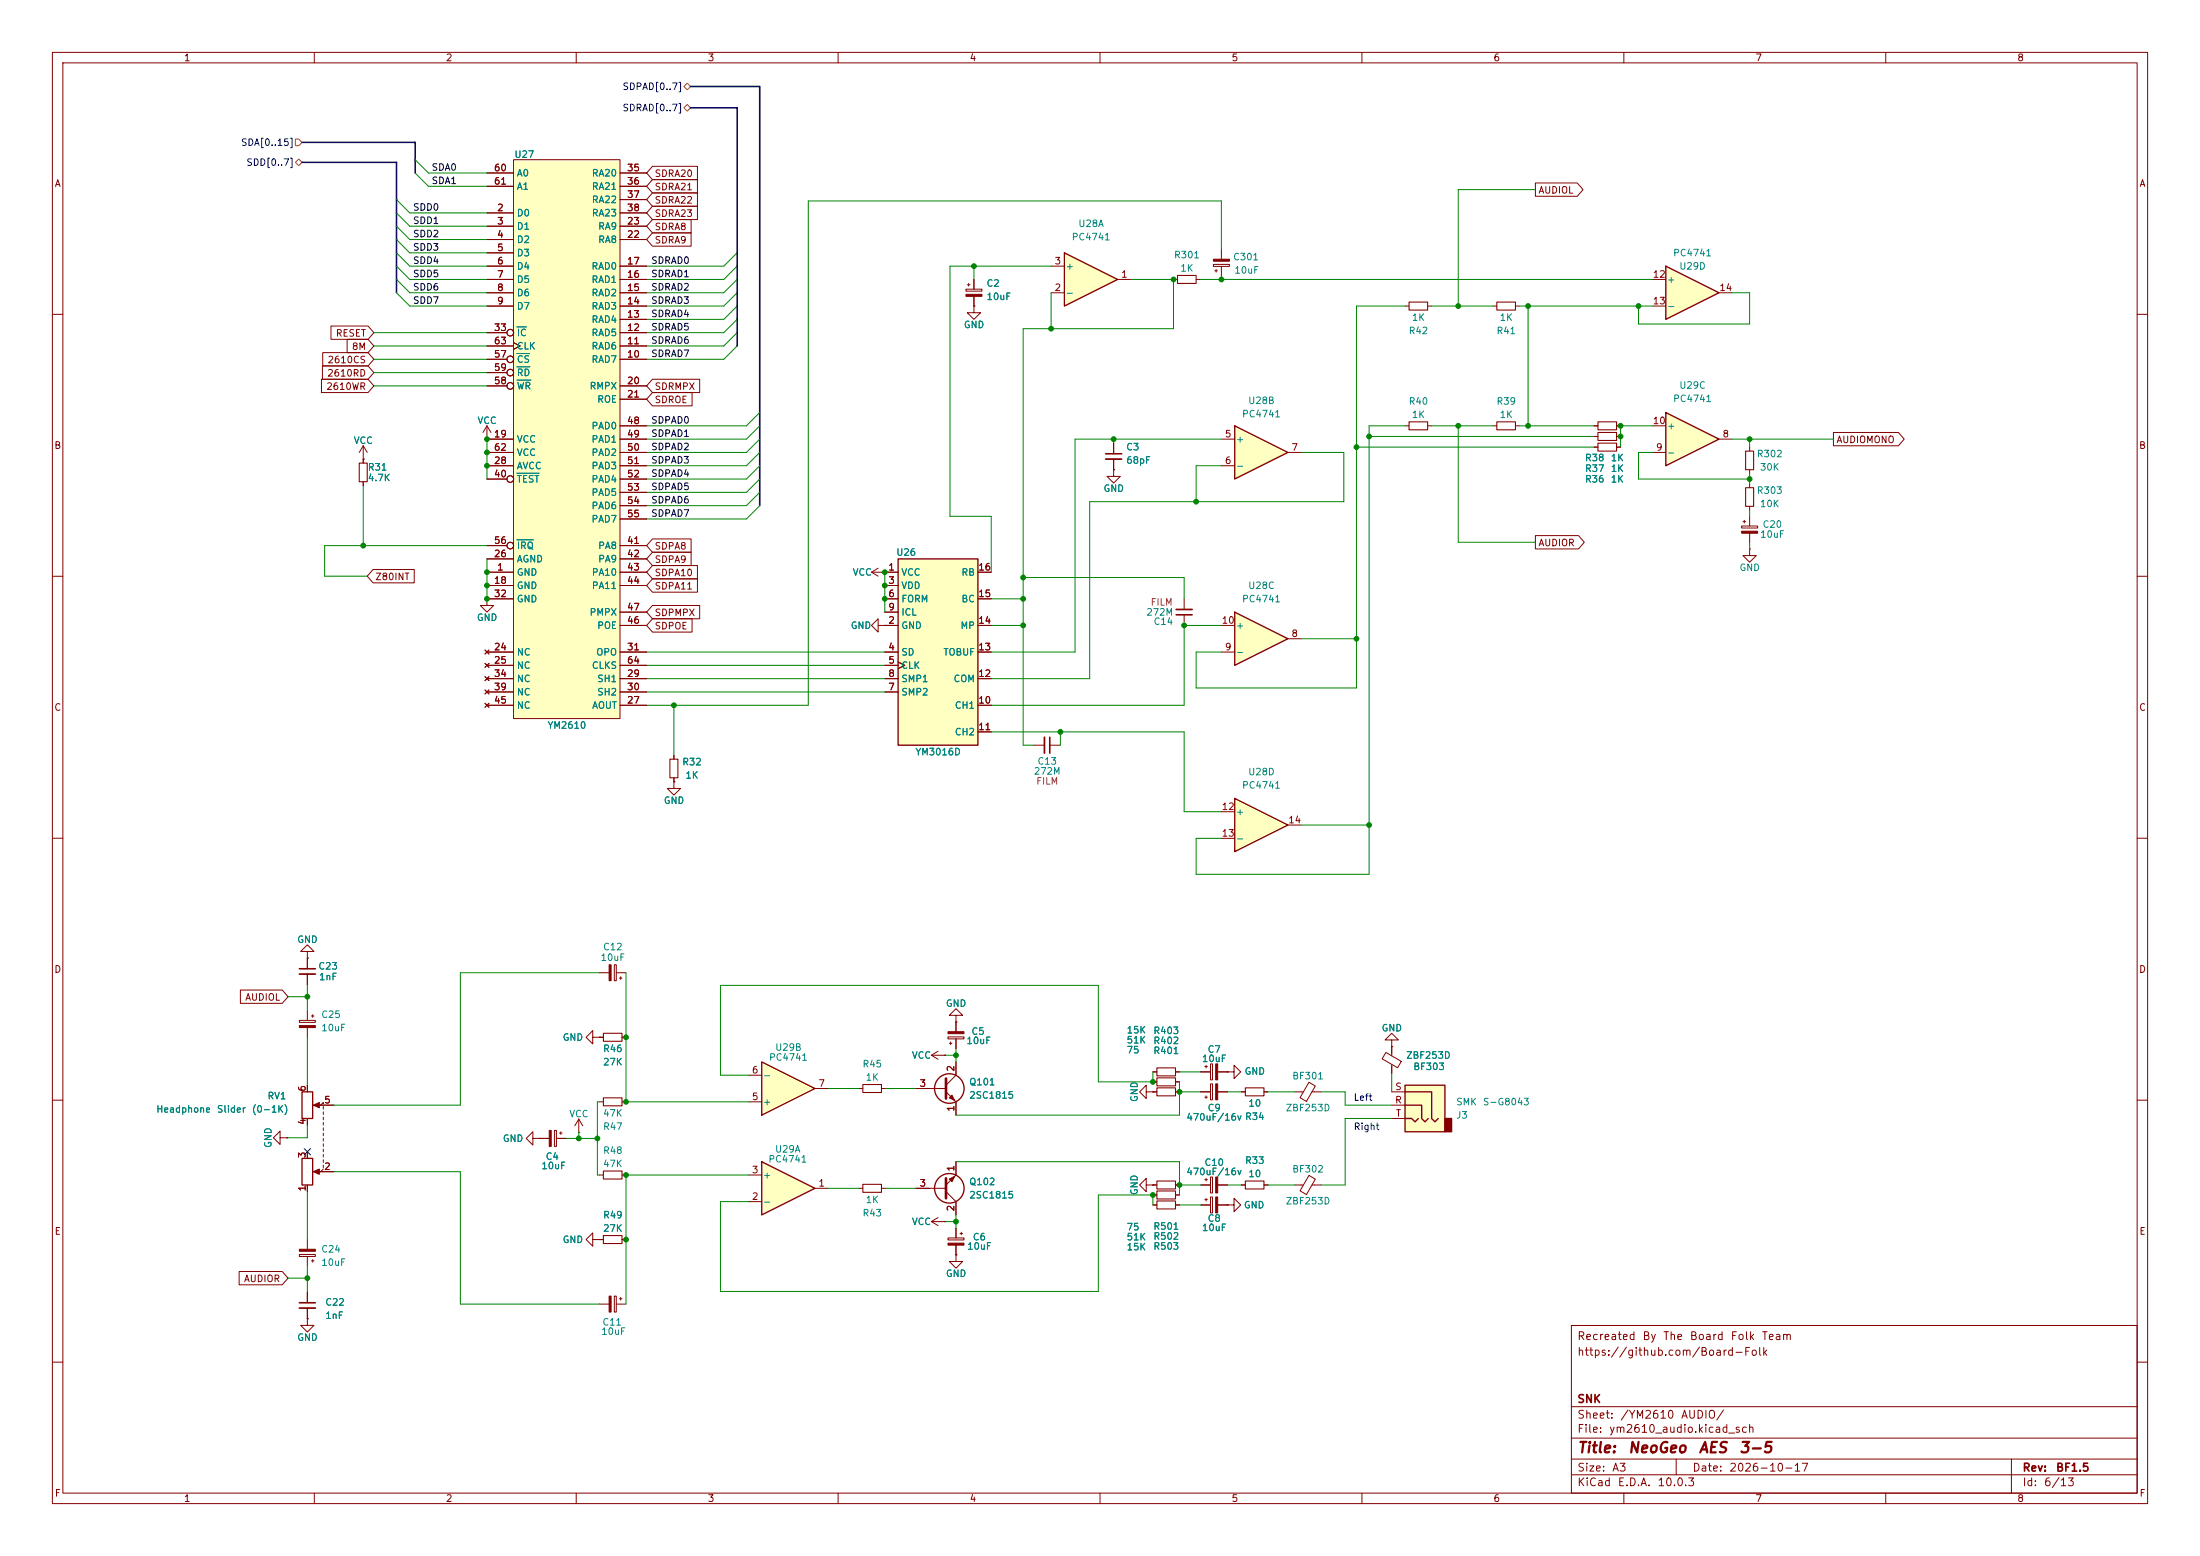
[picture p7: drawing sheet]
<svg xmlns="http://www.w3.org/2000/svg" width="420mm" height="297mm" viewBox="0 0 420 297" stroke-linecap="round" stroke-linejoin="round" font-family="sans-serif">
<g fill="none" stroke="#840000" stroke-width=".19">
<path d="M10 10h400v277h-400zM12 12h396v273h-396zM60 10v2M110 10v2M160 10v2M210 10v2M260 10v2M310 10v2M360 10v2M10 60h2M408 60h2M93 83.8h.1"/>
<path d="M93 81.3l-.8 1.3M93 81.3l.7 1.3M93 81.3v2.5M10 110h2M408 110h2M10 160h2M128.7 144.1v.8M128.7 148.5v.7M408 160h2M10 210h2M103 217.3h1.9M105.8 215.8h.4v3h-.4z"/>
<path d="M106.2 217.3h1.9M106.8 216.3h.5M107.1 216v.5M408 210h2M300 253h108v32h-108zM10 260h2M300 278.5h108M300 274.5h108M300 268.5h108M320 278.5v3M384 278.5v6.5M408 260h2"/>
<path d="M60 285v2M110 285v2M160 285v2M210 285v2M260 285v2M300 281.5h108M310 285v2M360 285v2"/>
</g>
<path d="M104.9 215.8h.3v3h-.3z" fill="#840000" stroke="#840000" stroke-width=".19"/>
<path d="M127.9 144.9h1.5v3.6h-1.5z" fill="none" stroke="#840000" stroke-width=".2"/>
<path d="M145.4 221.7l10.2 5.1-10.2 5.1z" fill="#ffffc2"/>
<path d="M145.4 221.7l10.2 5.1-10.2 5.1z" fill="none" stroke="#840000" stroke-width=".25"/>
<path d="M164 207.8h.7M168.3 207.8h.7M142.9 229.4h2.5M142.9 224.3h2.5M155.6 226.8h2.5" fill="none" stroke="#840000" stroke-width=".19"/>
<path d="M164.7 207h3.6v1.5h-3.6z" fill="none" stroke="#840000" stroke-width=".2"/>
<path d="M98 30.5h20.4v106.7h-20.4z" fill="#ffffc2"/>
<g fill="none" stroke="#840000" stroke-width=".19">
<path d="M93 33h5M93 35.6h5M98 30.5h20.4v106.7h-20.4zM118.4 33h5M118.4 35.6h5M118.4 38.1h5M93 40.6h5M93 43.2h5M93 45.7h5M93 48.3h5M93 50.8h5M93 53.3h5"/>
<path d="M93 55.9h5M93 58.4h5M118.4 40.6h5M118.4 43.2h5M118.4 45.7h5M118.4 50.8h5M118.4 53.3h5M118.4 55.9h5M118.4 58.4h5M184.4 55.2h3.1v.4h-3.1zM184.7 54.4h.5M184.9 54.1v.5"/>
<path d="M185.9 53.3v1.9M185.9 56.6v1.8M224 53.3h.8M228.3 53.3h.8M231.6 50.5h3.1v.4h-3.1zM231.9 51.7h.5M232.2 51.4v.5M233.2 47.6v1.9M233.2 50.9v1.8M93 68.6h3.8M93 66h5M93 63.5h3.8"/>
<path d="M93 73.7h3.8M93 71.1h3.8M98 65.4l1.3 .6-1.3 .7M118.4 68.6h5M118.4 66h5M118.4 63.5h5M118.4 61h5M118.4 73.7h5M118.4 76.2h5M93 83.8h5M93 88.9h5M93 91.4h3.8"/>
<path d="M93 86.4h5M118.4 83.8h5M118.4 88.9h5M118.4 91.4h5M118.4 81.3h5M118.4 86.4h5M118.4 94h5M118.4 96.5h5M118.4 99.1h5M334 92.3v.8M334 96.6v.8M93 109.2h5"/>
<path d="M93 111.8h5M93 106.7h5M93 114.3h5M93 104.1h3.8M118.4 109.2h5M118.4 111.8h5M118.4 106.7h5M118.4 104.1h5M118.4 119.4h5M118.4 116.8h5M334 104.8v1.2h1.3l-1.3 1.3-1.3-1.3h1.3M334 104.8h.1"/>
<path d="M92.6 124.1l.7 .7M92.6 126.6l.7 .8M92.6 129.2l.7 .7M92.6 131.7l.7 .8M92.6 134.2l.7 .8M93 124.5h5M93 127h5M93 134.6h5M93 129.5h5M93 132.1h5M93.3 124.1l-.7 .7M93.3 126.6l-.7 .8"/>
<path d="M93.3 129.2l-.7 .7M93.3 131.7l-.7 .8M93.3 134.2l-.7 .8M118.4 124.5h5M118.4 127h5M118.4 134.6h5M118.4 129.5h5M118.4 132.1h5M177.8 201.4l1.3 .8M177.8 201.4h2.5M179.1 200.7l-1.3 .7M180.3 201.4h.1"/>
<path d="M164 226.8h.7M168.3 226.8h.7M220.1 228.1h.8M224.4 228.1h.8"/>
<circle cx="97.4" cy="73.7" r=".63"/>
<circle cx="97.4" cy="68.6" r=".63"/>
<circle cx="97.4" cy="71.1" r=".63"/>
<circle cx="97.4" cy="63.5" r=".63"/>
<circle cx="97.4" cy="91.4" r=".63"/>
<circle cx="97.4" cy="104.1" r=".63"/>
</g>
<path d="M98.7 62.4h1.8M98.7 67.5h2.4M98.7 72.6h2.6M98.7 70h2.5M98.7 90.3h4.2M98.7 103h3.1" fill="none" stroke="#008484" stroke-width=".19"/>
<path d="M224.8 52.6h3.5v1.5h-3.5zM333.2 93.1h1.6v3.5h-1.6zM164.7 226.1h3.6v1.5h-3.6zM220.9 227.3h3.5v1.6h-3.5z" fill="none" stroke="#840000" stroke-width=".2"/>
<g fill="#840000" stroke="#840000" stroke-width=".19">
<path d="M184.4 56.2h3.1v.4h-3.1z"/>
<path d="M231.6 49.5h3.1v.4h-3.1z"/>
</g>
<path d="M235.7 81.3l10.2 5.1-10.2 5z" fill="#ffffc2"/>
<path d="M235.7 81.3l10.2 5.1-10.2 5z" fill="none" stroke="#840000" stroke-width=".25"/>
<g fill="none" stroke="#840000" stroke-width=".19">
<path d="M268.2 58.4h.8M272.5 58.4h.8M285 58.4h.7M289.3 58.4h.8M233.2 83.8h2.5M233.2 88.9h2.5M245.9 86.4h2.5M268.2 81.3h.8M272.5 81.3h.8M285 81.3h.7M289.3 81.3h.8M304.3 81.3h.8"/>
<path d="M304.3 83.3h.8M304.3 85.3h.8M308.6 81.3h.8M308.6 83.3h.8M308.6 85.3h.8"/>
</g>
<path d="M269 57.7h3.5v1.5h-3.5zM285.7 57.7h3.6v1.5h-3.6zM269 80.5h3.5v1.5h-3.5zM285.7 80.5h3.6v1.5h-3.6zM305.1 80.5h3.5v1.5h-3.5zM305.1 82.6h3.5v1.5h-3.5zM305.1 84.6h3.5v1.5h-3.5z" fill="none" stroke="#840000" stroke-width=".2"/>
<path d="M171.4 106.7h15.3v35.5h-15.3z" fill="#ffffc2"/>
<path d="M171.4 106.7h15.3v35.5h-15.3z" fill="none" stroke="#840000" stroke-width=".25"/>
<g fill="none" stroke="#840000" stroke-width=".19">
<path d="M168.9 109.2h2.5M168.9 119.4h2.5M168.9 111.8h2.5M168.9 114.3h2.5M168.9 116.8h2.5M186.7 109.2h2.5M186.7 119.4h2.5M186.7 114.3h2.5M168.9 124.5h2.5M168.9 127h2.5M168.9 132.1h2.5M168.9 129.5h2.5"/>
<path d="M171.4 126.4l1.3 .6-1.3 .6M186.7 124.5h2.5M186.7 129.5h2.5M186.7 134.6h2.5M186.7 139.7h2.5"/>
</g>
<path d="M235.7 116.8l10.2 5.1-10.2 5.1z" fill="#ffffc2"/>
<path d="M235.7 116.8l10.2 5.1-10.2 5.1z" fill="none" stroke="#840000" stroke-width=".25"/>
<path d="M233.2 119.4h2.5M233.2 124.5h2.5M245.9 121.9h2.5" fill="none" stroke="#840000" stroke-width=".19"/>
<path d="M235.7 152.4l10.2 5.1-10.2 5.1z" fill="#ffffc2"/>
<path d="M235.7 152.4l10.2 5.1-10.2 5.1z" fill="none" stroke="#840000" stroke-width=".25"/>
<g fill="none" stroke="#840000" stroke-width=".19">
<path d="M212.6 89.7v1.2h1.3l-1.3 1.3-1.3-1.3h1.3M212.6 89.7h.1M212.6 84.6v2M212.6 87.6v2.1M226.1 114.3v2M226.1 117.3v2.1M197.4 142.2h2M200.4 142.2h2M233.2 154.9h2.5M245.9 157.5h2.5M233.2 160h2.5M265.7 198.5h1.3l-1.3-1.3-1.3 1.3h1.3v1.3"/>
<path d="M265.7 199.8h.1M265.7 199.8v1.7M264.6 200.9l2.9 1.7-.7 1.2-2.9-1.7zM265.7 203.2v1.7"/>
</g>
<path d="M211.1 86.6h3M224.5 117.3h3.1M200.4 140.7v3.1" fill="none" stroke="#840000" stroke-width=".3"/>
<path d="M211.1 87.6h3M224.5 116.3h3.1M199.4 140.7v3.1" fill="none" stroke="#840000" stroke-width=".33"/>
<path d="M268.2 207.1h7.6v8.9h-7.6z" fill="#ffffc2"/>
<path d="M275.8 213.5h1.3v2.5h-1.3z" fill="#840000" stroke="#840000" stroke-width=".25"/>
<path d="M268.2 207.1h7.6v8.9h-7.6zM268.2 210.9h3.2v2.6l.6 .6 .7-.6M268.2 213.5h1.3l.6 .6 .7-.6M268.2 208.4h5.1v5.1l.6 .6 .7-.6" fill="none" stroke="#840000" stroke-width=".25"/>
<g fill="none" stroke="#840000" stroke-width=".19">
<path d="M181 197.9h3v.4h-3zM181.2 199.1h.5M181.5 198.9v.5M182.5 193.8h1.3l-1.3-1.3-1.3 1.3h1.3v1.3M182.5 195.1h.1M182.5 195.1v1.8M182.5 198.3v1.9M229.2 208.4h1.9M230 209.4h.5M230.3 209.2v.5M231.1 206.9h.4v3h-.4zM232.5 208.4h1.8"/>
<path d="M234.3 204.6h1.3v-1.3l1.3 1.3-1.3 1.3v-1.3M234.3 204.6h.1M237 208.4h.7M241.3 208.4h.8M247.1 208.4h1.7M249.9 206.6l1.2 .7-1.7 2.9-1.2-.7zM250.5 208.4h1.7M265.7 210.9h2.5M265.7 208.4h2.5M265.7 213.5h2.5M229.2 226.2h1.9M230 225.2h.5"/>
<path d="M230.3 224.9v.5M231.1 224.7h.4v3h-.4zM232.5 226.2h1.8M234.3 230h1.3v-1.3l1.3 1.3-1.3 1.3v-1.3M234.3 230h.1M237 226.2h.7M241.3 226.2h.8M247.1 226.2h1.7M249.9 224.4l1.2 .7-1.7 2.9-1.2-.7zM250.5 226.2h1.7"/>
</g>
<path d="M237.7 207.6h3.6v1.6h-3.6zM237.7 225.4h3.6v1.5h-3.6z" fill="none" stroke="#840000" stroke-width=".2"/>
<g fill="#840000" stroke="#840000" stroke-width=".19">
<path d="M232.1 224.7h.4v3h-.4z"/>
<path d="M232.1 206.9h.4v3h-.4z"/>
<path d="M181 196.9h3v.4h-3z"/>
</g>
<path d="M145.4 202.7l10.2 5.1-10.2 5.1z" fill="#ffffc2"/>
<g fill="none" stroke="#840000" stroke-width=".25">
<path d="M145.4 202.7l10.2 5.1-10.2 5.1z"/>
<circle cx="181.2" cy="207.8" r="2.82"/>
<circle cx="181.2" cy="226.8" r="2.82"/>
</g>
<g fill="none" stroke="#840000" stroke-width=".19">
<path d="M185.9 58.4v1.3h1.3l-1.3 1.3-1.2-1.3h1.2M185.9 58.4h.1M332.7 99.6h.5M333 99.3v.5M334 98.6v1.8M93 114.3v1.3h1.2l-1.2 1.2-1.3-1.2h1.3M93 114.3h.1M332.5 100.4h3v.4h-3zM334 101.8v1.8M142.9 210.3h2.5M142.9 205.2h2.5M155.6 207.8h2.5"/>
<path d="M174.9 207.8h5.7M180.6 208.4l1.9 1.9v2.6M182.5 202.7v2.5l-1.9 1.9M174.9 226.8h5.7M180.6 227.5l1.9 1.9v2.5M182.5 221.7v2.6l-1.9 1.9"/>
</g>
<path d="M180.6 205.9v3.8M180.6 224.9v3.8" fill="none" stroke="#840000" stroke-width=".51"/>
<g fill="#840000" stroke="#840000" stroke-width=".19">
<path d="M181.2 209.6l.5-.6 .5 1.1z"/>
<path d="M181.2 225l1-.5-.5 1.1z"/>
<path d="M332.5 101.4h3v.4h-3z"/>
</g>
<path d="M318 50.8l10.2 5.1-10.2 5.1z" fill="#ffffc2"/>
<path d="M318 50.8l10.2 5.1-10.2 5.1z" fill="none" stroke="#840000" stroke-width=".25"/>
<path d="M315.5 53.3h2.5M315.5 58.4h2.5M328.2 55.9h2.5" fill="none" stroke="#840000" stroke-width=".19"/>
<path d="M318 78.7l10.2 5.1-10.2 5.1z" fill="#ffffc2"/>
<path d="M318 78.7l10.2 5.1-10.2 5.1zM57.7 208.4h2v5.1h-2zM57.7 221.1h2v5.1h-2z" fill="none" stroke="#840000" stroke-width=".25"/>
<g fill="none" stroke="#840000" stroke-width=".19">
<path d="M69.3 87.6h.1M69.3 85.1v3.3M69.3 91.9v.8M69.3 85.1l-.7 1.3M69.3 85.1l.8 1.3M315.5 86.4h2.5M315.5 81.3h2.5M328.2 83.8h2.5M334 85.3v.8M334 89.7v.7M167.6 119.4v-1.3l-1.2 1.3 1.2 1.3v-1.3h1.3M168.9 119.4h.1"/>
<path d="M128.7 149.2v1.3h1.2l-1.2 1.3-1.3-1.3h1.3M128.7 149.2h.1M57.1 194.8h3.1v.3h-3.1zM58.7 181.6h1.2l-1.2-1.3-1.3 1.3h1.3v1.3M58.7 182.9h.1M58.7 182.9v2M58.7 185.9v2.1M58.7 192.9v1.9M58.7 196.1v1.9M59.4 193.9h.5M59.7 193.7v.5M113.2 198v1.3l-1.3-1.3 1.3-1.3v1.3h1.2"/>
<path d="M114.4 198h.1M114.4 185.7h1.9M114.4 198h.8M117.3 184.2h.4v3h-.4zM117.7 185.7h1.8M118.2 186.7h.5M118.5 186.4v.5M118.7 198h.8M53.5 217.2v-1.3l-1.3 1.3 1.3 1.2v-1.2h1.2M54.7 217.2h.1M58.7 207.1v1.3M58.7 213.5v1.3"/>
<path d="M58.7 219.8v1.3M60.2 210.9h3.6M61.7 210.7v-.3l-.5 .5M61.7 211.2v.5M61.7 212.2v.5M61.7 213.2v.5M61.7 214.2v.6M61.7 215.3v.5M61.7 216.3v.5M61.7 217.3v.5M61.7 218.3v.5M61.7 219.3v.5"/>
<path d="M101.7 217.3v1.3l-1.2-1.3 1.2-1.3v1.3h1.3M103 217.3h.1M110.5 216.2h.1M110.5 213.6l-.8 1.3M110.5 213.6l.8 1.3M110.5 213.6v2.6M114.4 210.3h.8M118.7 210.3h.8M57.1 239.4h3.1v.4h-3.1zM58.7 226.2v1.3M58.7 236.6v1.9M58.7 239.8v1.9"/>
<path d="M60.2 223.6h3.6M61.7 223.1l-.5 .5M61.7 220.3v.6M61.7 221.4v.5M61.7 222.4v.5M113.2 236.6v1.3l-1.3-1.3 1.3-1.3v1.3h1.2M114.4 236.6h.1M114.4 236.6h.8M114.4 224.3h.8M118.7 236.6h.8M118.7 224.3h.8M177.8 233.2l1.3 .7"/>
<path d="M177.8 233.2h2.5M179.1 232.4l-1.3 .8M180.3 233.2h.1M181 236.3h3v.4h-3zM182.5 239.5v1.3h1.3l-1.3 1.3-1.3-1.3h1.3M182.5 239.5h.1M182.5 234.4v1.9M182.5 237.7v1.8M183.3 235.5h.5M183.5 235.2v.5M220.1 226.2h.8M220.1 230h.8"/>
<path d="M224.4 226.2h.8M224.4 230h.8M58.7 251.7v1.3h1.2l-1.2 1.3-1.3-1.3h1.3M58.7 251.7h.1M58.7 246.6v2.1M58.7 249.7v2M59.4 240.7h.5M59.7 240.4v.5M114.4 248.9h1.9M117.3 247.4h.4v3h-.4zM117.7 248.9h1.8M118.2 247.9h.5"/>
<path d="M118.5 247.6v.6"/>
</g>
<g fill="#840000" stroke="#840000" stroke-width=".19">
<path d="M181 237.3h3v.4h-3z"/>
<path d="M116.3 184.2h.4v3h-.4z"/>
<path d="M116.3 247.4h.4v3h-.4z"/>
<path d="M57.1 195.8h3.1v.3h-3.1z"/>
<path d="M59.8 223.6l1.2-.5v1.1z"/>
<path d="M59.8 210.9l1.2-.5v1.1z"/>
<path d="M57.1 238.5h3.1v.3h-3.1z"/>
</g>
<path d="M68.6 88.4h1.5v3.5h-1.5zM333.2 86.1h1.6v3.6h-1.6zM115.2 197.2h3.5v1.6h-3.5zM115.2 209.6h3.5v1.5h-3.5zM115.2 235.8h3.5v1.6h-3.5zM115.2 223.5h3.5v1.5h-3.5zM220.9 225.4h3.5v1.5h-3.5zM220.9 229.2h3.5v1.6h-3.5z" fill="none" stroke="#840000" stroke-width=".2"/>
<path d="M57.1 184.9h3.1M57.1 248.7h3.1" fill="none" stroke="#840000" stroke-width=".3"/>
<path d="M57.1 185.9h3.1M57.1 249.7h3.1" fill="none" stroke="#840000" stroke-width=".33"/>
<path d="M203.2 48.3l10.2 5-10.2 5.1z" fill="#ffffc2"/>
<path d="M203.2 48.3l10.2 5-10.2 5.1z" fill="none" stroke="#840000" stroke-width=".25"/>
<g fill="none" stroke="#840000" stroke-width=".19">
<path d="M93 33h5M93 35.6h5M118.4 33h5M118.4 35.6h5M118.4 38.1h5M124.6 34.3h8.5v2.5h-8.5l-1.2-1.2zM124.6 31.7h8.5v2.6h-8.5l-1.2-1.3zM124.6 36.8h8.5v2.6h-8.5l-1.2-1.3zM124.6 39.4h8.5v2.5h-8.5l-1.2-1.3zM293.1 34.9h8l1.1 1.3-1.1 1.3h-8zM93 53.3h5M93 55.9h5"/>
<path d="M93 50.8h5M93 40.6h5M93 43.2h5M93 45.7h5M93 48.3h5M93 58.4h5M118.4 53.3h5M118.4 55.9h5M118.4 50.8h5M118.4 40.6h5M118.4 43.2h5M118.4 45.7h5"/>
<path d="M118.4 58.4h5M124.6 44.4h7.3v2.6h-7.3l-1.2-1.3zM124.6 41.9h7.3v2.6h-7.3l-1.2-1.3zM185.9 58.4h.1M185.9 53.3v1.9M185.9 56.6v1.8M200.7 55.9h2.5M200.7 50.8h2.5M213.4 53.3h2.5M61.4 72.4h8.9l1.1 1.3-1.1 1.2h-8.9zM61.6 69.8h8.7l1.1 1.3-1.1 1.3h-8.7zM61.6 67.3h8.7l1.1 1.3-1.1 1.3h-8.7z"/>
<path d="M63.2 62.2h7.1l1.1 1.3-1.1 1.3h-7.1zM66.3 64.8h4l1.1 1.2-1.1 1.3h-4zM93 68.6h3.8M93 66h5M93 63.5h3.8M93 73.7h3.8M93 71.1h3.8M98 65.4l1.3 .6-1.3 .7M118.4 68.6h5M118.4 66h5M118.4 63.5h5M118.4 61h5"/>
<path d="M118.4 73.7h5M118.4 76.2h5M124.6 74.9h7.5v2.6h-7.5l-1.2-1.3zM124.6 72.4h9v2.5h-9l-1.2-1.2zM69.3 87.6h.1M69.3 87.6v.8M69.3 91.9v.8M93 83.8h.1M93 83.8h5M93 88.9h5M93 91.4h3.8M93 86.4h5"/>
<path d="M118.4 83.8h5M118.4 88.9h5M118.4 91.4h5M118.4 81.3h5M118.4 86.4h5M118.4 94h5M118.4 96.5h5M118.4 99.1h5M212.6 89.7h.1M212.6 84.6v2M212.6 87.6v2.1M304.3 81.3h.8"/>
<path d="M304.3 85.3h.8M304.3 83.3h.8M308.6 81.3h.8M308.6 85.3h.8M308.6 83.3h.8M350 82.5h12.4l1.1 1.3-1.1 1.3h-12.4zM71.2 108.7h7.9v2.6h-7.9l-1.1-1.3zM93 114.3h.1M93 109.2h5M93 111.8h5M93 106.7h5M93 114.3h5"/>
<path d="M93 104.1h3.8M118.4 109.2h5M118.4 111.8h5M118.4 106.7h5M118.4 104.1h5M118.4 119.4h5M118.4 116.8h5M124.6 102.9h7.3v2.5h-7.3l-1.2-1.3zM124.6 105.4h7.3v2.6h-7.3l-1.2-1.3zM124.6 110.5h8.5v2.5h-8.5l-1.2-1.2zM124.6 118.1h7.5v2.6h-7.5l-1.2-1.3zM124.6 115.6h9v2.5h-9l-1.2-1.3z"/>
<path d="M124.6 107.9h8.5v2.6h-8.5l-1.2-1.3zM166.4 109.2l1.2 .8M166.4 109.2h5M167.6 108.5l-1.2 .7M168.9 109.2h.1M168.9 119.4h.1M168.9 111.8h2.5M168.9 114.3h2.5M168.9 119.4h2.5M168.9 116.8h2.5M186.7 109.2h2.5M186.7 114.3h2.5"/>
<path d="M186.7 119.4h2.5M293.1 102.2h8.2l1.2 1.3-1.2 1.3h-8.2zM92.6 124.1l.7 .7M92.6 126.6l.7 .8M92.6 129.2l.7 .7M92.6 131.7l.7 .8M92.6 134.2l.7 .8M93 124.5h5M93 127h5M93 134.6h5M93 129.5h5M93 132.1h5"/>
<path d="M93.3 124.1l-.7 .7M93.3 126.6l-.7 .8M93.3 129.2l-.7 .7M93.3 131.7l-.7 .8M93.3 134.2l-.7 .8M118.4 124.5h5M118.4 127h5M118.4 134.6h5M118.4 129.5h5M118.4 132.1h5M168.9 124.5h2.5M168.9 127h2.5"/>
<path d="M168.9 129.5h2.5M168.9 132.1h2.5M171.4 126.4l1.3 .6-1.3 .6M186.7 124.5h2.5M186.7 134.6h2.5M186.7 129.5h2.5M186.7 139.7h2.5M128.7 149.2h.1M128.7 144.1v.8M128.7 148.5v.7M45.9 189h8l1.1 1.2-1.1 1.3h-8zM58.7 182.9h.1"/>
<path d="M58.7 182.9v2M58.7 185.9v2.1M114.4 198h.1M114.4 198h.8M118.7 198h.8M182.5 195.1h.1M182.5 195.1v1.8M182.5 198.3v1.9M265.7 199.8h.1M265.7 199.8v1.2M54.7 217.2h.1M58.7 207.1v1.3"/>
<path d="M58.7 213.5v1.3M58.7 219.8v1.3M61.2 210.9h2.6M103 217.3h.1M103 217.3h1.9M106.2 217.3h1.9M174.9 207.8h2.5M180.3 201.4h.1M182.5 202.7v2.5M182.5 210.3v2.6M218.8 208.4v1.3l-1.2-1.3 1.2-1.3v1.3h1.3M220.1 208.4h.1"/>
<path d="M220.1 208.4h.8M220.1 204.6h.8M220.1 206.5h.8M224.4 208.4h.8M224.4 204.6h.8M224.4 206.5h.8M229.2 208.4h1.9M229.2 204.6h1.9M230 203.6h.5M230.3 203.3v.5M231.1 203.1h.4v3h-.4zM232.5 208.4h1.8"/>
<path d="M232.5 204.6h1.8M234.3 204.6h.1M237 208.4h.7M241.3 208.4h.8M265.7 203.6v1.3M58.7 226.2v1.3M61.2 223.6h2.6M114.4 236.6h.1M114.4 236.6h.8M118.7 236.6h.8M174.9 226.8h2.5M180.3 233.2h.1"/>
<path d="M182.5 239.5h.1M182.5 221.7v2.6M182.5 229.4v2.5M182.5 234.4v1.9M182.5 237.7v1.8M218.8 226.2v-1.3l-1.2 1.3 1.2 1.3v-1.3h1.3M220.1 226.2h.1M220.1 230h.8M220.1 228.1h.8M220.1 226.2h.8M224.4 230h.8M224.4 228.1h.8"/>
<path d="M224.4 226.2h.8M229.2 230h1.9M229.2 226.2h1.9M230 229h.5M230.3 228.7v.5M231.1 228.5h.4v3h-.4zM232.5 230h1.8M232.5 226.2h1.8M234.3 230h.1M237 226.2h.7M241.3 226.2h.8M45.7 242.7h8.2l1.1 1.3-1.1 1.2h-8.2z"/>
<path d="M58.7 251.7h.1M58.7 246.6v2.1M58.7 249.7v2"/>
<circle cx="97.4" cy="73.7" r=".63"/>
<circle cx="97.4" cy="68.6" r=".63"/>
<circle cx="97.4" cy="71.1" r=".63"/>
<circle cx="97.4" cy="63.5" r=".63"/>
<circle cx="97.4" cy="91.4" r=".63"/>
<circle cx="97.4" cy="104.1" r=".63"/>
</g>
<path d="M220.9 207.6h3.5v1.6h-3.5zM220.9 203.8h3.5v1.6h-3.5zM220.9 205.7h3.5v1.6h-3.5z" fill="none" stroke="#840000" stroke-width=".2"/>
<g fill="#840000" stroke="#840000" stroke-width=".19">
<path d="M232.1 228.5h.4v3h-.4z"/>
<path d="M232.1 203.1h.4v3h-.4z"/>
</g>
<path d="M130.6 16.5l.6-.6 .6 .6-.6 .6zM56.4 26.5h.6l.7 .7-.7 .6h-.6zM56.4 31l.6-.6 .7 .6-.7 .6zM130.6 20.6l.6-.7 .6 .7-.6 .6z" fill="none" stroke="#848400" stroke-width=".19"/>
<path d="M131.8 16.5h13.2v80M57.7 27.2h21.5v5.8M57.7 31h18v24.9M131.8 20.6h8.9v45.4" fill="none" stroke="#000084" stroke-width=".3"/>
<g fill="none" stroke="#008400" stroke-width=".19">
<path d="M75.7 38.1l2.5 2.5h14.8M79.2 30.5l2.6 2.5h11.2M79.2 33l2.6 2.6h11.2M293.1 36.2h-14.7v22.2M75.7 48.3l2.5 2.5h14.8M75.7 53.3l2.5 2.6h14.8M75.7 50.8l2.5 2.5h14.8M75.7 55.9l2.5 2.5h14.8M75.7 43.2l2.5 2.5h14.8M75.7 40.6l2.5 2.6h14.8M75.7 45.7l2.5 2.6h14.8M140.7 48.3l-2.5 2.5h-14.8"/>
<path d="M140.7 53.3l-2.5 2.6h-14.8M140.7 50.8l-2.5 2.5h-14.8M140.7 55.9l-2.5 2.5h-14.8M140.7 58.4l-2.5 2.6h-14.8M185.9 50.8v2.5M200.7 50.8h-19.3v47.8h7.8v10.6M200.7 55.9v6.8M215.9 53.3h8.1v9.4h-28.7v79.5h2.1M229.1 53.3h86.4M233.2 47.6v-9.2h-78.9v96.2h-30.9M233.2 52.7v.6M268.2 58.4h-9.2v72.9h-30.7v-6.8h4.9"/>
<path d="M273.3 58.4h11.7M290.1 58.4h25.4M291.7 58.4v22.9M330.7 55.9h3.3v5.9h-21.2v-3.4M71.4 68.6h21.6M71.4 66h21.6M71.4 73.7h21.6M71.4 63.5h21.6M71.4 71.1h21.6M140.7 66l-2.5 2.6h-14.8M140.7 63.5l-2.5 2.5h-14.8M140.7 61l-2.5 2.5h-14.8"/>
<path d="M145 78.7l-2.5 2.6h-19.1M69.3 92.7v11.4M93 83.8v7.6M145 81.3l-2.5 2.5h-19.1M145 96.5l-2.5 2.6h-19.1M145 91.4l-2.5 2.6h-19.1M145 94l-2.5 2.5h-19.1M145 86.4l-2.5 2.5h-19.1M145 88.9l-2.5 2.5h-19.1M145 83.8l-2.5 2.6h-19.1M212.6 83.8v.8M233.2 83.8h-28v40.7h-16"/>
<path d="M233.2 88.9h-4.9v6.9M248.4 86.4h8.1v9.4h-48.5v33.7h-18.8M259 85.3h45.3M261.4 83.3h42.9M268.2 81.3h-6.8v85.6h-33.1v-6.9h4.9M273.3 81.3h11.7M278.4 81.3v22.2h14.7M290.1 81.3h14.2M315.5 86.4h-2.7v5h21.2M315.5 81.3h-6.1v4M330.7 83.8h19.3M334 83.8v1.5"/>
<path d="M334 90.4v1.9M334 97.4v1.2M93 106.7v7.6M93 104.1h-31v5.9h8.1M168.9 109.2v7.6M189.2 114.3h6.1M189.2 119.4h6.1M195.3 110.2h30.8v4.1M233.2 119.4h-7.1v15.2h-36.9M334 103.6v1.2M123.4 124.5h45.5M123.4 127h45.5"/>
<path d="M123.4 129.5h45.5M123.4 132.1h45.5M128.7 134.6v9.5M189.2 139.7h36.9v15.2h7.1M202.4 139.7v2.5M248.4 121.9h10.6M248.4 157.5h13M55 190.2h3.7M58.7 188v4.9M58.7 198v9.1M114.4 185.7h-26.5v25.2h-24.1M119.5 185.7v24.6h23.4"/>
<path d="M58.7 214.8v2.4h-4M108.1 217.3h5.9M110.5 216.2v1.1M114.4 210.3h-.4v14h.4M158.1 207.8h5.9M169 207.8h5.9M180.3 201.4h2.2M182.5 200.2v2.5M220.1 204.6v1.9h-10.4v-18.4h-72.2v17.1h5.4M225.2 206.5v6.4h-42.7M225.2 204.6h4M225.2 208.4h4"/>
<path d="M234.3 208.4h2.7M242.1 208.4h5M252.2 208.4h4.6v2.5h8.9M265.7 213.5h-8.9v12.7h-4.6M265.7 204.9v3.5M58.7 227.5v9.1M63.8 223.6h24.1v25.3h26.5M142.9 229.4h-5.4v17.1h72.2v-18.4h10.4v1.9M142.9 224.3h-23.4v24.6M158.1 226.8h5.9M169 226.8h5.9M180.3 233.2h2.2"/>
<path d="M182.5 221.7h42.7v6.4M182.5 231.9v2.5M225.2 226.2h4M225.2 230h4M234.3 226.2h2.7M242.1 226.2h5M55 244h3.7M58.7 241.7v4.9"/>
</g>
<path d="M58.1 219.2l1.2 1.2M59.3 219.2l-1.2 1.2" fill="none" stroke="#000084" stroke-width=".19"/>
<path d="M98.7 62.4h1.8M98.7 67.5h2.4M98.7 72.6h2.6M98.7 70h2.5M98.7 90.3h4.2M98.7 103h3.1" fill="none" stroke="#008484" stroke-width=".19"/>
<g fill="#008400" stroke="#008400" stroke-width=".19">
<circle cx="93" cy="83.8" r=".46"/>
<circle cx="93" cy="88.9" r=".46"/>
<circle cx="93" cy="86.4" r=".46"/>
<circle cx="69.3" cy="104.1" r=".46"/>
<circle cx="93" cy="109.2" r=".46"/>
<circle cx="93" cy="114.3" r=".46"/>
<circle cx="93" cy="111.8" r=".46"/>
<circle cx="128.7" cy="134.6" r=".46"/>
<circle cx="168.9" cy="109.2" r=".46"/>
<circle cx="168.9" cy="111.8" r=".46"/>
<circle cx="168.9" cy="114.3" r=".46"/>
<circle cx="220.1" cy="206.5" r=".46"/>
<circle cx="182.5" cy="233.2" r=".46"/>
<circle cx="182.5" cy="201.4" r=".46"/>
<circle cx="220.1" cy="228.1" r=".46"/>
<circle cx="114" cy="217.3" r=".46"/>
<circle cx="110.5" cy="217.3" r=".46"/>
<circle cx="119.5" cy="198" r=".46"/>
<circle cx="119.5" cy="210.3" r=".46"/>
<circle cx="119.5" cy="224.3" r=".46"/>
<circle cx="119.5" cy="236.6" r=".46"/>
<circle cx="58.7" cy="190.2" r=".46"/>
<circle cx="58.7" cy="244" r=".46"/>
<circle cx="225.2" cy="208.4" r=".46"/>
<circle cx="225.2" cy="226.2" r=".46"/>
<circle cx="261.4" cy="157.5" r=".46"/>
<circle cx="212.6" cy="83.8" r=".46"/>
<circle cx="228.3" cy="95.8" r=".46"/>
<circle cx="259" cy="121.9" r=".46"/>
<circle cx="259" cy="85.3" r=".46"/>
<circle cx="202.4" cy="139.7" r=".46"/>
<circle cx="226.1" cy="119.4" r=".46"/>
<circle cx="195.3" cy="119.4" r=".46"/>
<circle cx="195.3" cy="114.3" r=".46"/>
<circle cx="195.3" cy="110.2" r=".46"/>
<circle cx="261.4" cy="83.3" r=".46"/>
<circle cx="278.4" cy="81.3" r=".46"/>
<circle cx="291.7" cy="58.4" r=".46"/>
<circle cx="309.4" cy="81.3" r=".46"/>
<circle cx="309.4" cy="83.3" r=".46"/>
<circle cx="291.7" cy="81.3" r=".46"/>
<circle cx="278.4" cy="58.4" r=".46"/>
<circle cx="233.2" cy="53.3" r=".46"/>
<circle cx="312.8" cy="58.4" r=".46"/>
<circle cx="185.9" cy="50.8" r=".46"/>
<circle cx="224" cy="53.3" r=".46"/>
<circle cx="200.7" cy="62.7" r=".46"/>
<circle cx="334" cy="91.4" r=".46"/>
<circle cx="334" cy="83.8" r=".46"/>
</g>
<g font-size="2" fill="#840000">
<text x="301" y="277.8">Title:</text>
<text x="310.7" y="277.8">NeoGeo</text>
<text x="324.1" y="277.8">AES</text>
<text x="331.9" y="277.8">3-5</text>
</g>
<g font-size="1.5" fill="#840000">
<text x="301" y="256.1">Recreated</text>
<text x="313.4" y="256.1">By</text>
<text x="317.4" y="256.1">The</text>
<text x="322.5" y="256.1">Board</text>
<text x="330.3" y="256.1">Folk</text>
<text x="336.2" y="256.1">Team</text>
<text x="301" y="259.1">https://github.com/Board-Folk</text>
<text x="301" y="268.1">SNK</text>
<text x="301" y="273.8">File:</text>
<text x="301" y="271.1">Sheet:</text>
<text x="307.1" y="273.8">ym2610_audio.kicad_sch</text>
<text x="309.2" y="271.1">/YM2610</text>
<text x="320.8" y="271.1">AUDIO/</text>
<text x="301" y="281.2">Size:</text>
<text x="307.6" y="281.2">A3</text>
<text x="323" y="281.2">Date:</text>
<text x="330" y="281.2">2026-10-17</text>
<text x="386" y="281.2">Rev:</text>
<text x="392.4" y="281.2">BF1.5</text>
<text x="301" y="284">KiCad</text>
<text x="308.7" y="284">E.D.A.</text>
<text x="316.3" y="284">10.0.3</text>
<text x="386" y="284">Id:</text>
<text x="390.1" y="284">6/13</text>
</g>
<g font-size="1.3" fill="#840000">
<text x="35" y="12">1</text>
<text x="85" y="12">2</text>
<text x="135" y="12">3</text>
<text x="185" y="12">4</text>
<text x="235" y="12">5</text>
<text x="285" y="12">6</text>
<text x="335" y="12">7</text>
<text x="385" y="12">8</text>
<text x="10.3" y="36">A</text>
<text x="94.2" y="33">60</text>
<text x="94.2" y="35.5">61</text>
<text x="119.6" y="33">35</text>
<text x="119.6" y="35.5">36</text>
<text x="124.9" y="34.1">SDRA20</text>
<text x="408.3" y="36">A</text>
<text x="94.8" y="40.6">2</text>
<text x="119.6" y="38.1">37</text>
<text x="119.6" y="40.6">38</text>
<text x="124.9" y="36.6">SDRA21</text>
<text x="124.9" y="39.2">SDRA22</text>
<text x="124.9" y="41.7">SDRA23</text>
<text x="293.6" y="37.3">AUDIOL</text>
<text x="94.8" y="43.2">3</text>
<text x="94.8" y="45.7">4</text>
<text x="119.6" y="45.7">22</text>
<text x="119.6" y="43.2">23</text>
<text x="124.9" y="46.8">SDRA9</text>
<text x="124.9" y="44.2">SDRA8</text>
<text x="94.8" y="48.2">5</text>
<text x="94.8" y="50.8">6</text>
<text x="94.8" y="53.3">7</text>
<text x="119.6" y="53.3">16</text>
<text x="119.6" y="50.8">17</text>
<text x="201.2" y="50.8">3</text>
<text x="213.9" y="53.3">1</text>
<text x="315.4" y="53.3">12</text>
<text x="94.8" y="55.9">8</text>
<text x="94.8" y="58.4">9</text>
<text x="119.6" y="58.4">14</text>
<text x="119.6" y="55.9">15</text>
<text x="201.2" y="55.9">2</text>
<text x="315.4" y="58.4">13</text>
<text x="328.1" y="55.9">14</text>
<text x="64" y="64.6">RESET</text>
<text x="94.2" y="63.5">33</text>
<text x="119.6" y="63.5">12</text>
<text x="119.6" y="60.9">13</text>
<text x="62.4" y="69.6">2610CS</text>
<text x="67.1" y="67.1">8M</text>
<text x="94.2" y="68.6">57</text>
<text x="94.2" y="71.1">59</text>
<text x="94.2" y="66">63</text>
<text x="119.6" y="68.6">10</text>
<text x="119.6" y="66">11</text>
<text x="62.2" y="74.7">2610WR</text>
<text x="62.4" y="72.2">2610RD</text>
<text x="94.2" y="73.6">58</text>
<text x="119.6" y="73.6">20</text>
<text x="119.6" y="76.2">21</text>
<text x="124.9" y="77.3">SDROE</text>
<text x="124.9" y="74.7">SDRMPX</text>
<text x="94.2" y="83.8">19</text>
<text x="119.6" y="81.3">48</text>
<text x="119.6" y="83.8">49</text>
<text x="233.7" y="83.8">5</text>
<text x="315.4" y="81.3">10</text>
<text x="328.7" y="83.8">8</text>
<text x="10.3" y="86">B</text>
<text x="94.2" y="88.9">28</text>
<text x="94.2" y="86.3">62</text>
<text x="119.6" y="86.3">50</text>
<text x="119.6" y="88.9">51</text>
<text x="233.7" y="88.9">6</text>
<text x="246.4" y="86.3">7</text>
<text x="316" y="86.3">9</text>
<text x="350.5" y="84.9">AUDIOMONO</text>
<text x="408.2" y="86">B</text>
<text x="94.2" y="91.4">40</text>
<text x="119.6" y="91.4">52</text>
<text x="119.6" y="94">53</text>
<text x="119.6" y="96.5">54</text>
<text x="119.6" y="99">55</text>
<text x="94.2" y="106.7">26</text>
<text x="94.2" y="104.1">56</text>
<text x="119.6" y="104.1">41</text>
<text x="119.6" y="106.7">42</text>
<text x="124.9" y="105.2">SDPA8</text>
<text x="124.9" y="107.7">SDPA9</text>
<text x="293.6" y="104.6">AUDIOR</text>
<text x="71.5" y="111">Z80INT</text>
<text x="94.2" y="111.7">18</text>
<text x="94.8" y="109.2">1</text>
<text x="119.6" y="109.2">43</text>
<text x="119.6" y="111.7">44</text>
<text x="124.9" y="112.8">SDPA11</text>
<text x="124.9" y="110.3">SDPA10</text>
<text x="169.5" y="109.2">1</text>
<text x="169.5" y="111.7">3</text>
<text x="186.6" y="109.2">16</text>
<text x="94.2" y="114.3">32</text>
<text x="119.6" y="119.4">46</text>
<text x="119.6" y="116.8">47</text>
<text x="124.9" y="117.9">SDPMPX</text>
<text x="169.5" y="119.4">2</text>
<text x="169.5" y="114.3">6</text>
<text x="169.5" y="116.8">9</text>
<text x="186.6" y="119.4">14</text>
<text x="186.6" y="114.3">15</text>
<text x="233.1" y="119.4">10</text>
<text x="94.2" y="124.4">24</text>
<text x="119.6" y="124.4">31</text>
<text x="124.9" y="120.4">SDPOE</text>
<text x="169.5" y="124.4">4</text>
<text x="186.6" y="124.4">13</text>
<text x="233.7" y="124.4">9</text>
<text x="246.4" y="121.9">8</text>
<text x="94.2" y="127">25</text>
<text x="94.2" y="129.5">34</text>
<text x="119.6" y="129.5">29</text>
<text x="119.6" y="127">64</text>
<text x="169.5" y="127">5</text>
<text x="169.5" y="129.5">8</text>
<text x="186.6" y="129.5">12</text>
<text x="10.3" y="136">C</text>
<text x="94.2" y="132.1">39</text>
<text x="94.2" y="134.6">45</text>
<text x="119.6" y="134.6">27</text>
<text x="119.6" y="132.1">30</text>
<text x="169.5" y="132.1">7</text>
<text x="186.6" y="134.6">10</text>
<text x="408.2" y="136">C</text>
<text x="186.6" y="139.7">11</text>
<text x="233.1" y="154.9">12</text>
<text x="233.1" y="160">13</text>
<text x="245.8" y="157.5">14</text>
<text x="10.3" y="186">D</text>
<text x="408.2" y="186">D</text>
<text x="46.7" y="191.3">AUDIOL</text>
<text x="58.6" y="208.5" transform="rotate(-90 58.6 208.5)">6</text>
<text x="143.4" y="205.2">6</text>
<text x="156.1" y="207.7">7</text>
<text x="175.4" y="207.7">3</text>
<text x="182.5" y="204.7" transform="rotate(-90 182.5 204.7)">2</text>
<text x="266.2" y="208.4">S</text>
<text x="58.6" y="214.8" transform="rotate(-90 58.6 214.8)">4</text>
<text x="61.8" y="210.9">5</text>
<text x="143.4" y="210.3">5</text>
<text x="182.5" y="212.3" transform="rotate(-90 182.5 212.3)">1</text>
<text x="266.2" y="210.9">R</text>
<text x="266.4" y="213.5">T</text>
<text x="58.6" y="221.2" transform="rotate(-90 58.6 221.2)">3</text>
<text x="58.6" y="227.5" transform="rotate(-90 58.6 227.5)">1</text>
<text x="61.8" y="223.6">2</text>
<text x="143.4" y="224.3">3</text>
<text x="156.1" y="226.8">1</text>
<text x="175.4" y="226.8">3</text>
<text x="182.5" y="223.7" transform="rotate(-90 182.5 223.7)">1</text>
<text x="143.4" y="229.3">2</text>
<text x="182.5" y="231.3" transform="rotate(-90 182.5 231.3)">2</text>
<text x="10.3" y="236">E</text>
<text x="408.3" y="236">E</text>
<text x="46.5" y="245">AUDIOR</text>
<text x="10.3" y="286">F</text>
<text x="35" y="287">1</text>
<text x="85" y="287">2</text>
<text x="135" y="287">3</text>
<text x="185" y="287">4</text>
<text x="235" y="287">5</text>
<text x="285" y="287">6</text>
<text x="335" y="287">7</text>
<text x="385" y="287">8</text>
<text x="408.3" y="286">F</text>
</g>
<g font-size="1.3" fill="#000084">
<text x="118.7" y="17.5">SDPAD[0..7]</text>
<text x="118.7" y="21.5">SDRAD[0..7]</text>
<text x="45.9" y="28.1">SDA[0..15]</text>
<text x="46.9" y="32">SDD[0..7]</text>
</g>
<g font-size="1.3">
<text x="82.3" y="35.4">SDA1</text>
<text x="82.3" y="32.9">SDA0</text>
<text x="78.7" y="40.5">SDD0</text>
<text x="78.7" y="45.6">SDD2</text>
<text x="78.7" y="43.1">SDD1</text>
<text x="78.7" y="53.2">SDD5</text>
<text x="78.7" y="48.1">SDD3</text>
<text x="78.7" y="50.7">SDD4</text>
<text x="124.2" y="53.2">SDRAD1</text>
<text x="124.2" y="50.7">SDRAD0</text>
<text x="78.7" y="55.8">SDD6</text>
<text x="78.7" y="58.3">SDD7</text>
<text x="124.2" y="58.3">SDRAD3</text>
<text x="124.2" y="55.8">SDRAD2</text>
<text x="124.2" y="60.8">SDRAD4</text>
<text x="124.2" y="65.9">SDRAD6</text>
<text x="124.2" y="63.4">SDRAD5</text>
<text x="124.2" y="68.5">SDRAD7</text>
<text x="124.2" y="81.2">SDPAD0</text>
<text x="124.2" y="83.7">SDPAD1</text>
<text x="124.2" y="86.2">SDPAD2</text>
<text x="124.2" y="88.8">SDPAD3</text>
<text x="124.2" y="91.3">SDPAD4</text>
<text x="124.2" y="93.9">SDPAD5</text>
<text x="124.2" y="98.9">SDPAD7</text>
<text x="124.2" y="96.4">SDPAD6</text>
</g>
<g font-size="1.3" fill="#008484">
<text x="98.1" y="30.4">U27</text>
<text x="98.6" y="34">A0</text>
<text x="112.9" y="34">RA20</text>
<text x="98.6" y="41.6">D0</text>
<text x="98.6" y="36.5">A1</text>
<text x="112.9" y="36.5">RA21</text>
<text x="112.9" y="39.1">RA22</text>
<text x="112.9" y="41.6">RA23</text>
<text x="98.6" y="44.2">D1</text>
<text x="98.6" y="46.7">D2</text>
<text x="114.1" y="46.7">RA8</text>
<text x="114.1" y="44.2">RA9</text>
<text x="204.5" y="46.2">PC4741</text>
<text x="205.8" y="43.6">U28A</text>
<text x="98.6" y="49.2">D3</text>
<text x="98.6" y="51.8">D4</text>
<text x="112.8" y="51.8">RAD0</text>
<text x="203.3" y="51.8">+</text>
<text x="224" y="49.6">R301</text>
<text x="225.2" y="52.2">1K</text>
<text x="235.3" y="50">C301</text>
<text x="235.5" y="52.5">10uF</text>
<text x="319.3" y="49.2">PC4741</text>
<text x="320.5" y="51.8">U29D</text>
<text x="98.6" y="54.3">D5</text>
<text x="98.6" y="56.9">D6</text>
<text x="98.6" y="59.4">D7</text>
<text x="112.8" y="59.4">RAD3</text>
<text x="112.8" y="56.9">RAD2</text>
<text x="112.8" y="54.3">RAD1</text>
<text x="188.2" y="55">C2</text>
<text x="188.2" y="57.6">10uF</text>
<text x="203.3" y="56.9">-</text>
<text x="318.1" y="54.3">+</text>
<text x="318.1" y="59.4">-</text>
<text x="98.6" y="64.5">IC</text>
<text x="112.8" y="64.5">RAD5</text>
<text x="112.8" y="61.9">RAD4</text>
<text x="183.9" y="62.9">GND</text>
<text x="268.8" y="64.1">R42</text>
<text x="269.4" y="61.6">1K</text>
<text x="285.6" y="64.1">R41</text>
<text x="286.2" y="61.6">1K</text>
<text x="98.6" y="69.6">CS</text>
<text x="98.6" y="67">CLK</text>
<text x="112.8" y="69.6">RAD7</text>
<text x="112.8" y="67">RAD6</text>
<text x="98.6" y="74.6">WR</text>
<text x="98.6" y="72.1">RD</text>
<text x="112.5" y="74.6">RMPX</text>
<text x="113.9" y="77.2">ROE</text>
<text x="238.2" y="77.4">U28B</text>
<text x="268.8" y="77.6">R40</text>
<text x="285.6" y="77.6">R39</text>
<text x="319.3" y="77">PC4741</text>
<text x="320.5" y="74.5">U29C</text>
<text x="91" y="81.2">VCC</text>
<text x="112.8" y="82.3">PAD0</text>
<text x="237" y="80">PC4741</text>
<text x="269.4" y="80.1">1K</text>
<text x="286.2" y="80.1">1K</text>
<text x="318.1" y="82.3">+</text>
<text x="67.4" y="85">VCC</text>
<text x="98.6" y="84.8">VCC</text>
<text x="98.6" y="89.9">AVCC</text>
<text x="98.6" y="87.3">VCC</text>
<text x="112.8" y="84.8">PAD1</text>
<text x="112.8" y="87.3">PAD2</text>
<text x="112.8" y="89.9">PAD3</text>
<text x="214.9" y="86.3">C3</text>
<text x="214.9" y="88.8">68pF</text>
<text x="235.8" y="84.8">+</text>
<text x="235.8" y="89.9">-</text>
<text x="302.5" y="88.3">R38</text>
<text x="307.4" y="88.3">1K</text>
<text x="318.1" y="87.3">-</text>
<text x="335.3" y="87.6">R302</text>
<text x="70.1" y="90.1">R31</text>
<text x="70.1" y="92.2">4.7K</text>
<text x="98.6" y="92.4">TEST</text>
<text x="112.8" y="92.4">PAD4</text>
<text x="112.8" y="95">PAD5</text>
<text x="210.6" y="94.2">GND</text>
<text x="302.5" y="90.4">R37</text>
<text x="302.5" y="92.4">R36</text>
<text x="307.4" y="90.4">1K</text>
<text x="307.4" y="92.4">1K</text>
<text x="335.3" y="94.6">R303</text>
<text x="335.9" y="90.1">30K</text>
<text x="112.8" y="97.5">PAD6</text>
<text x="112.8" y="100">PAD7</text>
<text x="335.9" y="97.1">10K</text>
<text x="336.4" y="101">C20</text>
<text x="98.6" y="107.7">AGND</text>
<text x="98.6" y="105.1">IRQ</text>
<text x="114.1" y="105.1">PA8</text>
<text x="114.1" y="107.7">PA9</text>
<text x="171" y="106.4">U26</text>
<text x="335.9" y="103">10uF</text>
<text x="98.6" y="110.2">GND</text>
<text x="98.6" y="112.7">GND</text>
<text x="112.9" y="110.2">PA10</text>
<text x="112.9" y="112.7">PA11</text>
<text x="162.7" y="110.2">VCC</text>
<text x="172" y="110.2">VCC</text>
<text x="172" y="112.7">VDD</text>
<text x="183.4" y="110.2">RB</text>
<text x="238.2" y="112.7">U28C</text>
<text x="332" y="109.3">GND</text>
<text x="90.9" y="118.8">GND</text>
<text x="98.6" y="115.3">GND</text>
<text x="112.5" y="117.8">PMPX</text>
<text x="172" y="115.3">FORM</text>
<text x="172" y="117.8">ICL</text>
<text x="183.4" y="115.3">BC</text>
<text x="218.7" y="117.8">272M</text>
<text x="220.1" y="119.6">C14</text>
<text x="237" y="115.3">PC4741</text>
<text x="98.6" y="125.4">NC</text>
<text x="113.7" y="125.4">OPO</text>
<text x="113.9" y="120.4">POE</text>
<text x="162.3" y="120.4">GND</text>
<text x="172" y="120.4">GND</text>
<text x="172" y="125.4">SD</text>
<text x="180" y="125.4">TOBUF</text>
<text x="183.3" y="120.4">MP</text>
<text x="235.8" y="125.4">-</text>
<text x="235.8" y="120.4">+</text>
<text x="98.6" y="128">NC</text>
<text x="98.6" y="130.5">NC</text>
<text x="112.9" y="128">CLKS</text>
<text x="113.9" y="130.5">SH1</text>
<text x="172" y="128">CLK</text>
<text x="172" y="130.5">SMP1</text>
<text x="181.9" y="130.5">COM</text>
<text x="98.6" y="133.1">NC</text>
<text x="98.6" y="135.6">NC</text>
<text x="112.9" y="135.6">AOUT</text>
<text x="113.9" y="133.1">SH2</text>
<text x="172" y="133.1">SMP2</text>
<text x="182.2" y="135.6">CH1</text>
<text x="104.4" y="139.4">YM2610</text>
<text x="182.2" y="140.7">CH2</text>
<text x="130.1" y="146.4">R32</text>
<text x="130.7" y="148.9">1K</text>
<text x="174.6" y="144.5">YM3016D</text>
<text x="197.3" y="148.2">272M</text>
<text x="198" y="146.3">C13</text>
<text x="238.2" y="148.3">U28D</text>
<text x="126.6" y="153.8">GND</text>
<text x="235.8" y="155.9">+</text>
<text x="237" y="150.8">PC4741</text>
<text x="235.8" y="161">-</text>
<text x="56.6" y="180.3">GND</text>
<text x="60.7" y="185.4">C23</text>
<text x="114.5" y="183.7">10uF</text>
<text x="115" y="181.7">C12</text>
<text x="60.8" y="187.4">1nF</text>
<text x="61.2" y="194.6">C25</text>
<text x="61.2" y="197.1">10uF</text>
<text x="180.5" y="192.5">GND</text>
<text x="185.3" y="197.8">C5</text>
<text x="215" y="197.6">15K</text>
<text x="220.1" y="197.7">R403</text>
<text x="263.6" y="197.2">GND</text>
<text x="107.3" y="199">GND</text>
<text x="115" y="201.1">R46</text>
<text x="115" y="203.7">27K</text>
<text x="146.7" y="202.8">PC4741</text>
<text x="147.9" y="200.9">U29B</text>
<text x="174" y="202.4">VCC</text>
<text x="184.4" y="199.6">10uF</text>
<text x="215" y="201.4">75</text>
<text x="215" y="199.5">51K</text>
<text x="220.1" y="201.5">R401</text>
<text x="220.1" y="199.6">R402</text>
<text x="229.3" y="203">10uF</text>
<text x="230.4" y="201.3">C7</text>
<text x="268.3" y="202.4">ZBF253D</text>
<text x="145.5" y="206.2">-</text>
<text x="164.6" y="204">R45</text>
<text x="165.2" y="206.6">1K</text>
<text x="184.9" y="207.5">Q101</text>
<text x="237.5" y="205.4">GND</text>
<text x="246.6" y="206.3">BF301</text>
<text x="269.7" y="204.6">BF303</text>
<text x="29.7" y="212.7">Headphone</text>
<text x="41.3" y="212.7">Slider</text>
<text x="48" y="212.7">(0-1K)</text>
<text x="51" y="210.1">RV1</text>
<text x="108.6" y="213.6">VCC</text>
<text x="115" y="216">R47</text>
<text x="115" y="213.4">47K</text>
<text x="145.5" y="211.3">+</text>
<text x="184.9" y="210">2SC1815</text>
<text x="217.5" y="210.4" transform="rotate(-90 217.5 210.4)">GND</text>
<text x="226.4" y="214.2">470uF/16v R34</text>
<text x="230.4" y="212.4">C9</text>
<text x="238.2" y="211.5">10</text>
<text x="245.3" y="212.4">ZBF253D</text>
<text x="277.9" y="213.8">J3</text>
<text x="277.9" y="211.3">SMK</text>
<text x="283" y="211.3">S-G8043</text>
<text x="52.2" y="219.2" transform="rotate(-90 52.2 219.2)">GND</text>
<text x="95.9" y="218.3">GND</text>
<text x="104.1" y="221.7">C4</text>
<text x="115" y="220.6">R48</text>
<text x="147.8" y="220.3">U29A</text>
<text x="103.2" y="223.5">10uF</text>
<text x="115" y="223.1">47K</text>
<text x="145.5" y="225.3">+</text>
<text x="146.6" y="222.2">PC4741</text>
<text x="184.9" y="226.5">Q102</text>
<text x="226.4" y="224.6">470uF/16v</text>
<text x="229.8" y="222.8">C10</text>
<text x="237.6" y="222.5">R33</text>
<text x="238.2" y="225">10</text>
<text x="246.6" y="224.1">BF302</text>
<text x="115" y="232.9">R49</text>
<text x="145.5" y="230.3">-</text>
<text x="164.6" y="232.5">R43</text>
<text x="165.2" y="230">1K</text>
<text x="184.9" y="229.1">2SC1815</text>
<text x="217.5" y="228.2" transform="rotate(-90 217.5 228.2)">GND</text>
<text x="230.4" y="233.5">C8</text>
<text x="237.4" y="231">GND</text>
<text x="245.3" y="230.2">ZBF253D</text>
<text x="61.2" y="239.4">C24</text>
<text x="107.3" y="237.6">GND</text>
<text x="115" y="235.4">27K</text>
<text x="174" y="234.1">VCC</text>
<text x="184.5" y="238.8">10uF</text>
<text x="185.6" y="237.1">C6</text>
<text x="215" y="237.1">51K</text>
<text x="215" y="235.2">75</text>
<text x="215" y="239">15K</text>
<text x="220.1" y="236.9">R502</text>
<text x="220.1" y="235">R501</text>
<text x="220.1" y="238.8">R503</text>
<text x="229.3" y="235.3">10uF</text>
<text x="61.2" y="241.9">10uF</text>
<text x="180.5" y="244">GND</text>
<text x="62" y="249.5">C22</text>
<text x="56.6" y="256.2">GND</text>
<text x="62" y="252.1">1nF</text>
<text x="114.7" y="255.1">10uF</text>
<text x="114.9" y="253.3">C11</text>
</g>
<g font-size="1.3" fill="#840084">
<text x="219.6" y="115.9">FILM</text>
<text x="197.7" y="150.1">FILM</text>
</g>
<g font-size="1.3" fill="#0000c2">
<text x="258.3" y="210.4">Left</text>
<text x="258.3" y="216">Right</text>
</g>
</svg>
